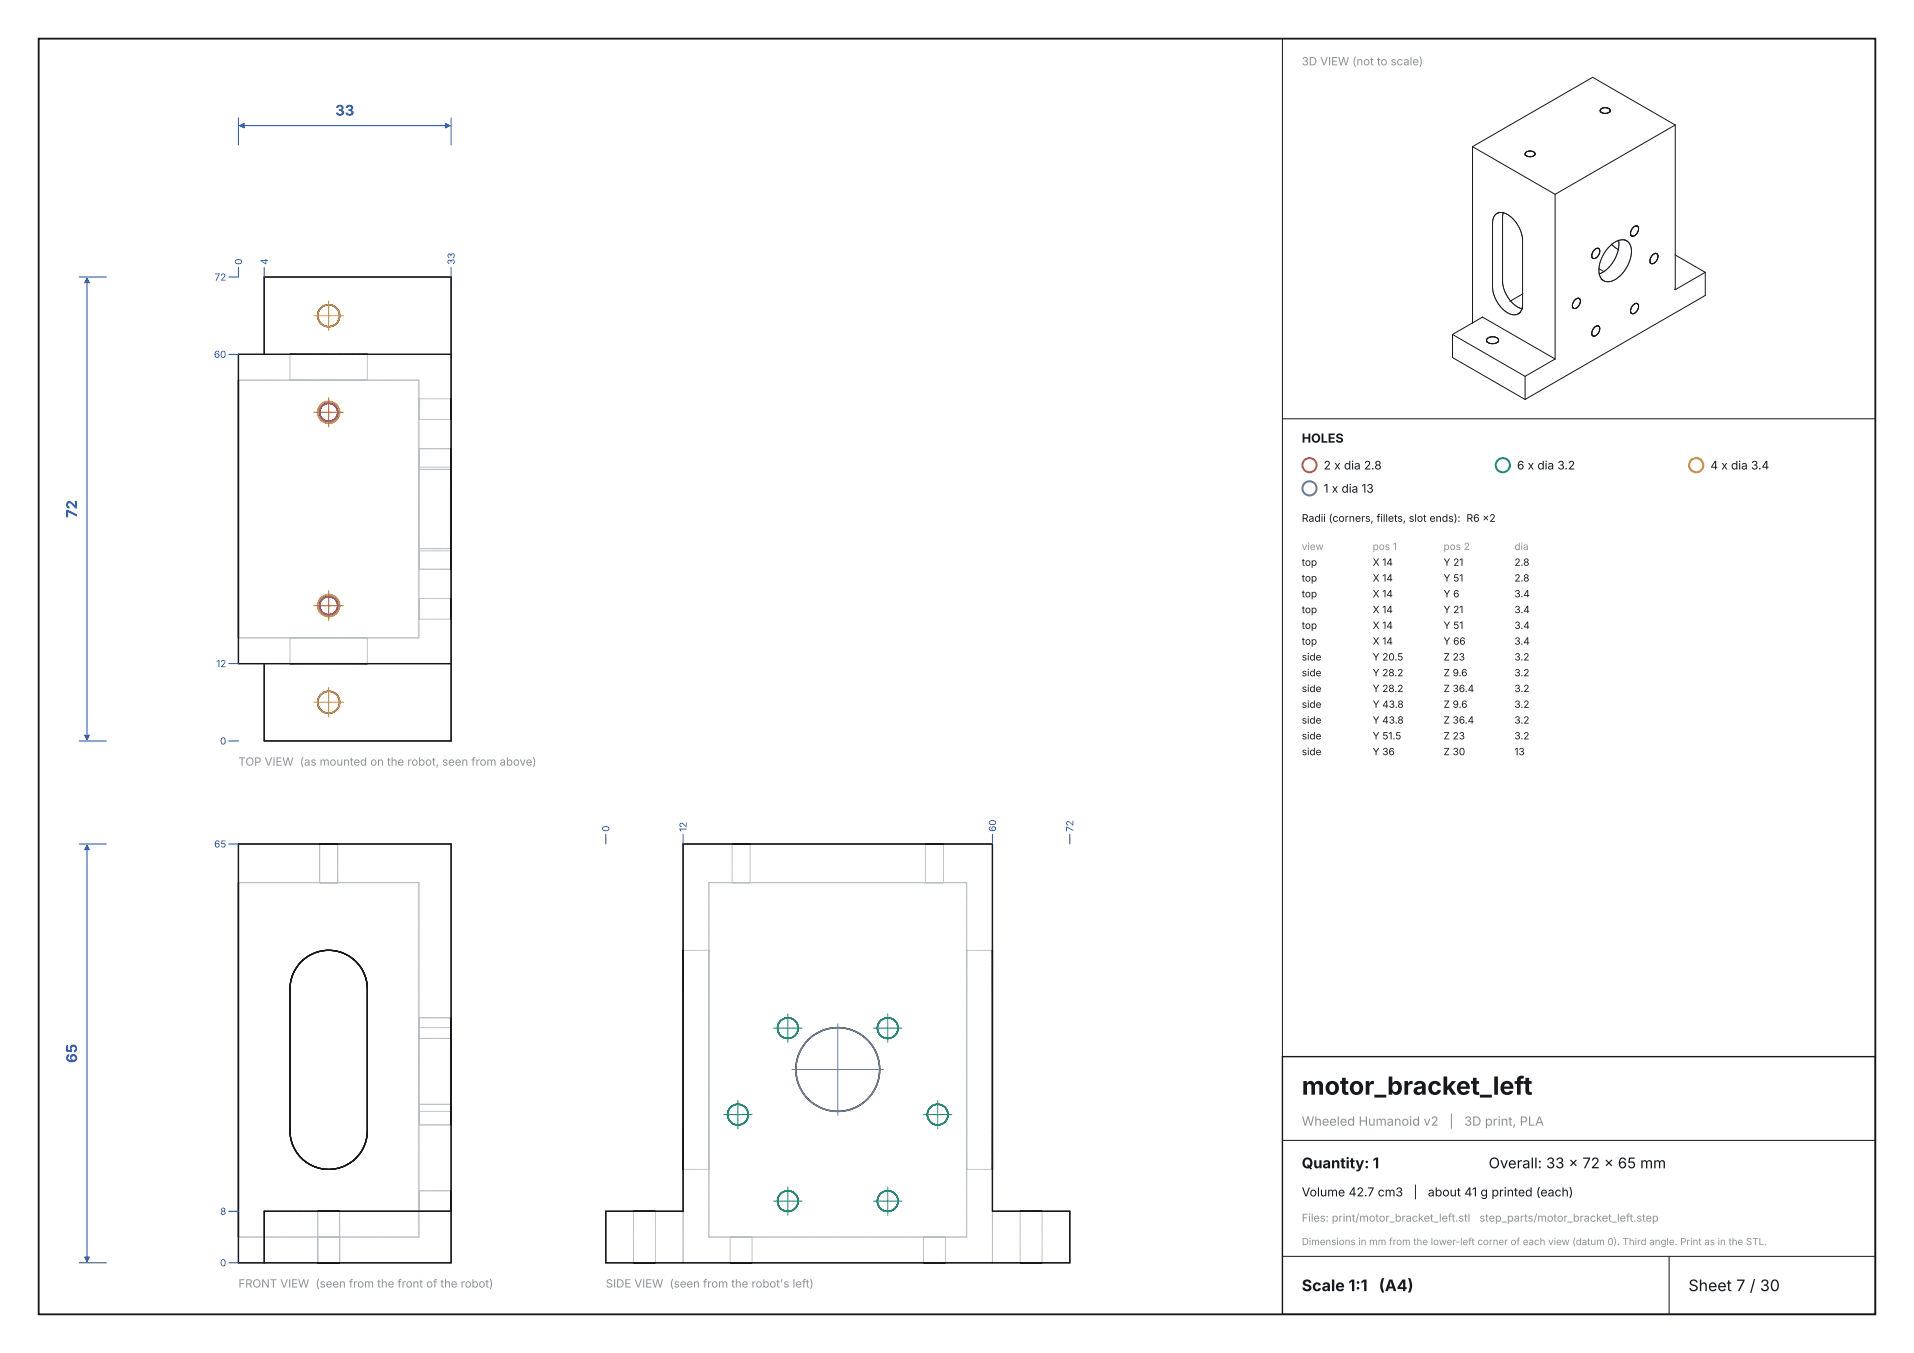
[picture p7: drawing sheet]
<svg xmlns="http://www.w3.org/2000/svg" width="297mm" height="210mm" viewBox="0 0 297 210" stroke-linecap="round" stroke-linejoin="round" font-family="sans-serif">
<path d="M6 6h285v198h-285z" fill="none" stroke="#16181d" stroke-width=".28"/>
<circle cx="203.2" cy="72.2" r="1.1" fill="none" stroke="#d1495b" stroke-width=".32"/>
<circle cx="233.2" cy="72.2" r="1.1" fill="none" stroke="#1b9e77" stroke-width=".32"/>
<circle cx="263.2" cy="72.2" r="1.1" fill="none" stroke="#e08a00" stroke-width=".32"/>
<circle cx="203.2" cy="75.8" r="1.1" fill="none" stroke="#7b5ea7" stroke-width=".32"/>
<path d="M199 164h92v40h-92z" fill="none" stroke="#16181d" stroke-width=".21"/>
<g fill="none" stroke="#b9bdc6" stroke-width=".16" stroke-dasharray=".2 .1">
<path d="M37.1 59h27.9M45 59v-3.9M45 59h.1M45.1 59h.1M45.2 59h.1M45.3 59h.1M45.4 59h.1M45.5 59h.1M45.6 59h.1M45.7 59h.2M45.9 59h.1M46 59h.2"/>
<path d="M46.2 59h.2M46.4 59h.2M46.6 59h.2M46.8 59h.2M47 59h.3M47.3 59h.2M47.5 59h.2M47.7 59h.3M48 59h.3M48.3 59h.2M48.5 59h.3M48.8 59h.3"/>
<path d="M49.1 59h.3M49.4 59h.3M49.7 59h.3M50 59h.3M50.3 59h.3M50.6 59h.3M50.9 59h.3M51.2 59h.2M51.4 59h.3M51.7 59h.3M52 59h.3M52.3 59h.3"/>
<path d="M52.6 59h.3M52.9 59h.3M53.2 59h.3M53.5 59h.2M53.7 59h.3M54 59h.3M54.3 59h.2M54.5 59h.2M54.7 59h.3M55 59h.2M55.2 59h.2M55.4 59h.2"/>
<path d="M55.6 59h.2M55.8 59h.2M56 59h.1M56.1 59h.2M56.3 59h.1M56.4 59h.1M56.5 59h.1M56.6 59h.1M56.7 59h.1M56.8 59h.1M56.9 59h.1M57 59h.1"/>
<path d="M57 59v-3.9M49.3 64h.1M49.3 64v.1M49.3 64v-.1M49.3 64.1v.1M49.3 63.9v-.1M49.3 64.2v.1M49.3 63.8v-.1M49.3 64.3v.1M49.3 63.7v-.1M49.3 64.4l.1 .1M49.3 63.6l.1-.1"/>
<path d="M49.4 64.5h.1M49.4 63.5h.1M49.4 64.5v.1M49.4 63.5v-.1M49.4 64.6l.1 .1M49.4 63.4l.1-.1M49.5 64.7v.1M49.5 63.3v-.1M49.5 64.8h.1M49.5 63.2v-.1M49.5 64.8l.1 .1M49.5 63.1h.1"/>
<path d="M49.6 64.9v.1M49.6 63.1v-.1M49.6 65l.1 .1M49.6 63l.1-.1M49.7 65.1h.1M49.7 62.9h.1M49.7 65.1l.1 .1M49.7 62.9l.1-.1M49.8 65.2h.1M49.8 62.8h.1M49.8 65.2l.1 .1M49.8 62.8l.1-.1"/>
<path d="M49.9 65.3l.1 .1M49.9 62.7l.1-.1M50 65.4h.1M50 62.6h.1M50 65.4l.1 .1M50 62.6l.1-.1M50.1 65.5h.1M50.1 62.5h.1M50.2 65.5h.1M50.2 62.5h.1M50.3 65.5v.1M50.3 62.5v-.1"/>
<path d="M50.3 65.6h.1M50.3 62.4h.1M50.4 65.6h.1M50.4 62.4h.1M50.5 65.6h.1M50.5 62.4h.1M50.6 65.6l.1 .1M50.6 62.4l.1-.1M50.7 65.7h.1M50.7 62.3h.1M50.8 65.7h.1M50.8 62.3h.1"/>
<path d="M50.9 65.7h.1M50.9 62.3h.1M51 65.7h.1M51 62.3h.1M51.1 65.7h.1M51.1 62.3h.1M51.2 65.7h.1M51.2 62.3h.1M51.3 65.7h.1M51.3 62.3h.1M51.3 65.7l.1-.1M51.3 62.3l.1 .1"/>
<path d="M51.4 65.6h.1M51.4 62.4h.1M51.5 65.6h.1M51.5 62.4h.1M51.6 65.6h.1M51.6 62.4h.1M51.7 65.6v-.1M51.7 62.4v.1M51.7 65.5h.1M51.7 62.5h.1M51.8 65.5h.1M51.8 62.5h.1"/>
<path d="M51.9 65.5l.1-.1M51.9 62.5l.1 .1M52 65.4h.1M52 62.6h.1M52 65.4l.1-.1M52 62.6l.1 .1M52.1 65.3l.1-.1M52.1 62.7l.1 .1M52.2 65.2h.1M52.2 62.8h.1M52.2 65.2l.1-.1M52.2 62.8l.1 .1"/>
<path d="M52.3 65.1h.1M52.3 62.9h.1M52.3 65.1l.1-.1M52.3 62.9l.1 .1M52.4 65v-.1M52.4 63v.1M52.4 64.9l.1-.1M52.4 63.1h.1M52.5 64.8h.1M52.5 63.1v.1M52.5 64.8l.1-.1M52.5 63.2l.1 .1"/>
<path d="M52.6 64.7v-.1M52.6 63.3v.1M52.6 64.6v-.1M52.6 63.4v.1M52.6 64.5h.1M52.6 63.5h.1M52.6 64.5l.1-.1M52.6 63.5l.1 .1M52.7 64.4v-.1M52.7 63.6v.1M52.7 64.3v-.1M52.7 63.7v.1"/>
<path d="M52.7 64.2v-.1M52.7 63.8v.1M52.7 64.1v-.1M52.7 63.9v.1M52.7 64h.1M65 80v-.4M65 79.6v-.3M65 79.3v-.3M65 79v-.3M65 78.7v-.3M65 78.4v-.4M65 78v-.3"/>
<path d="M65 77.7v-.3M65 77.4v-.3M65 77.1v-.3M65 76.8v-.3M65 76.5v-.3M65 76.2v-.3M65 75.9v-.3M65 75.6v-.3M65 75.3v-.2M65 75.1v-.3M65 74.8v-.2M65 74.6v-.3"/>
<path d="M65 74.3v-.2M65 74.1v-.2M65 73.9v-.2M65 73.7v-.2M65 73.5v-.1M65 73.4v-.2M65 73.2v-.1M65 73.1v-.2M65 72.9v-.1M65 72.8h4.9M65 72.8v-.1M65 72.8h.1"/>
<path d="M65 72.7h.1M65 72.7v-.1M65 72.6h.1M65 72.6v-.1M65 72.5h.1M65 72.5h4.9M65 72.5v-.1M65 72.4h.1M65 72.4v-.1M65 72.3h.1M65 72.3v-.1M65 72.2h.1"/>
<path d="M65 72.2v-.1M65 72.1v-.1M65 72v-.1M65 71.9h.1M65 71.9v-.1M65 71.8v-.1M65 71.7v-.1M65 71.6h.1M65 71.6v-.1M65 71.5v-.1M65 71.4v-.1M65 71.3v-.1"/>
<path d="M65 71.2h.1M65 71.2v-.1M65 71.1v-.1M65 71v-.1M65 70.9h.1M65 70.9v-.1M65 70.8v-.1M65 70.7v-.1M65 70.6h.1M65 70.6v-.1M65 70.5v-.1M65 70.4v-.1"/>
<path d="M65 70.3h.1M65 70.3v-.1M65 70.2h.1M65 70.2v-.1M65 70.1v-.1M65 70h.1M65 70v-.1M65 69.9h.1M65 69.9v-.1M65 69.8h.1M65 69.8v-.1M65 69.7h.1"/>
<path d="M65 69.6h4.9M65 65.1h4.9M65 65.1v-.1M65 65h.1M65 65v-.1M65 64.9h.1M65 64.9v-.1M65 64.8h.1M65 64.8v-.1M65 64.7v-.1M65 64.6h.1M65 64.6v-.1"/>
<path d="M65 64.5h.1M65 64.5v-.1M65 64.4v-.1M65 64.3h.1M65 64.3v-.1M65 64.2v-.1M65 64.1v-.1M65 64h.1M65 64v-.1M65 63.9v-.1M65 63.8v-.1M65 63.7h.1"/>
<path d="M65 63.7v-.1M65 63.6v-.1M65 63.5v-.1M65 63.4v-.1M65 63.3h.1M65 63.3v-.1M65 63.2v-.1M65 63.1v-.1M65 63h.1M65 63v-.1M65 62.9v-.1M65 62.8v-.1"/>
<path d="M65 62.7h.1M65 62.7v-.1M65 62.6v-.1M65 62.5h.1M65 62.5v-.1M65 62.4h.1M65 62.4v-.1M65 62.3v-.1M65 62.2h.1M65 62.2v-.1M65 62.1h.1M65 62.1v-.1"/>
<path d="M65 62h.1M65 62v-.1M65 61.9h4.9M37.1 99h27.9M45 99h.1M45.1 99h.1M45.2 99h.1M45.3 99h.1M45.4 99h.1M45.5 99h.1M45.6 99h.1M45.7 99h.2"/>
<path d="M45.9 99h.1M46 99h.2M46.2 99h.2M46.4 99h.2M46.6 99h.2M46.8 99h.2M47 99h.3M47.3 99h.2M47.5 99h.2M47.7 99h.3M48 99h.3M48.3 99h.2"/>
<path d="M48.5 99h.3M48.8 99h.3M49.1 99h.3M49.3 94h.1M49.3 94v.1M49.3 94v-.1M49.3 94.1v.1M49.3 93.9v-.1M49.3 94.2v.1M49.3 93.8v-.1M49.3 94.3v.1M49.3 93.7v-.1"/>
<path d="M49.3 94.4l.1 .1M49.3 93.6l.1-.1M49.4 94.5h.1M49.4 93.5h.1M49.4 99h.3M49.4 94.5v.1M49.4 93.5v-.1M49.4 94.6l.1 .1M49.4 93.4l.1-.1M49.5 94.7v.1M49.5 93.3v-.1M49.5 94.8h.1"/>
<path d="M49.5 93.2v-.1M49.5 94.8l.1 .1M49.5 93.1h.1M49.6 94.9v.1M49.6 93.1v-.1M49.6 95l.1 .1M49.6 93l.1-.1M49.7 99h.3M49.7 95.1h.1M49.7 92.9h.1M49.7 95.1l.1 .1M49.7 92.9l.1-.1"/>
<path d="M49.8 95.2h.1M49.8 92.8h.1M49.8 95.2l.1 .1M49.8 92.8l.1-.1M49.9 95.3l.1 .1M49.9 92.7l.1-.1M50 99h.3M50 95.4h.1M50 92.6h.1M50 95.4l.1 .1M50 92.6l.1-.1M50.1 95.5h.1"/>
<path d="M50.1 92.5h.1M50.2 95.5h.1M50.2 92.5h.1M50.3 99h.3M50.3 95.5v.1M50.3 92.5v-.1M50.3 95.6h.1M50.3 92.4h.1M50.4 95.6h.1M50.4 92.4h.1M50.5 95.6h.1M50.5 92.4h.1"/>
<path d="M50.6 99h.3M50.6 95.6l.1 .1M50.6 92.4l.1-.1M50.7 95.7h.1M50.7 92.3h.1M50.8 95.7h.1M50.8 92.3h.1M50.9 99h.3M50.9 95.7h.1M50.9 92.3h.1M51 95.7h.1M51 92.3h.1"/>
<path d="M51.1 95.7h.1M51.1 92.3h.1M51.2 99h.2M51.2 95.7h.1M51.2 92.3h.1M51.3 95.7h.1M51.3 92.3h.1M51.3 95.7l.1-.1M51.3 92.3l.1 .1M51.4 95.6h.1M51.4 92.4h.1M51.4 99h.3"/>
<path d="M51.5 95.6h.1M51.5 92.4h.1M51.6 95.6h.1M51.6 92.4h.1M51.7 95.6v-.1M51.7 92.4v.1M51.7 95.5h.1M51.7 92.5h.1M51.7 99h.3M51.8 95.5h.1M51.8 92.5h.1M51.9 95.5l.1-.1"/>
<path d="M51.9 92.5l.1 .1M52 95.4h.1M52 92.6h.1M52 95.4l.1-.1M52 92.6l.1 .1M52 99h.3M52.1 95.3l.1-.1M52.1 92.7l.1 .1M52.2 95.2h.1M52.2 92.8h.1M52.2 95.2l.1-.1M52.2 92.8l.1 .1"/>
<path d="M52.3 95.1h.1M52.3 92.9h.1M52.3 95.1l.1-.1M52.3 92.9l.1 .1M52.3 99h.3M52.4 95v-.1M52.4 93v.1M52.4 94.9l.1-.1M52.4 93.1h.1M52.5 94.8h.1M52.5 93.1v.1M52.5 94.8l.1-.1"/>
<path d="M52.5 93.2l.1 .1M52.6 94.7v-.1M52.6 93.3v.1M52.6 94.6v-.1M52.6 93.4v.1M52.6 94.5h.1M52.6 93.5h.1M52.6 99h.3M52.6 94.5l.1-.1M52.6 93.5l.1 .1M52.7 94.4v-.1M52.7 93.6v.1"/>
<path d="M52.7 94.3v-.1M52.7 93.7v.1M52.7 94.2v-.1M52.7 93.8v.1M52.7 94.1v-.1M52.7 93.9v.1M52.7 94h.1M52.9 99h.3M53.2 99h.3M53.5 99h.2M53.7 99h.3M54 99h.3"/>
<path d="M54.3 99h.2M54.5 99h.2M54.7 99h.3M55 99h.2M55.2 99h.2M55.4 99h.2M55.6 99h.2M55.8 99h.2M56 99h.1M56.1 99h.2M56.3 99h.1M56.4 99h.1"/>
<path d="M56.5 99h.1M56.6 99h.1M56.7 99h.1M56.8 99h.1M56.9 99h.1M57 99h.1M65 99v-40M65 96.1h4.9M65 96.1v-.1M65 96h.1M65 96v-.1M65 95.9h.1"/>
<path d="M65 95.9v-.1M65 95.8h.1M65 95.8v-.1M65 95.7v-.1M65 95.6h.1M65 95.6v-.1M65 95.5h.1M65 95.5v-.1M65 95.4v-.1M65 95.3h.1M65 95.3v-.1M65 95.2v-.1"/>
<path d="M65 95.1v-.1M65 95h.1M65 95v-.1M65 94.9v-.1M65 94.8v-.1M65 94.7h.1M65 94.7v-.1M65 94.6v-.1M65 94.5v-.1M65 94.4v-.1M65 94.3h.1M65 94.3v-.1"/>
<path d="M65 94.2v-.1M65 94.1v-.1M65 94h.1M65 94v-.1M65 93.9v-.1M65 93.8v-.1M65 93.7h.1M65 93.7v-.1M65 93.6v-.1M65 93.5h.1M65 93.5v-.1M65 93.4h.1"/>
<path d="M65 93.4v-.1M65 93.3v-.1M65 93.2h.1M65 93.2v-.1M65 93.1h.1M65 93.1v-.1M65 93h.1M65 93v-.1M65 92.9h4.9M65 88.3h4.9M65 88.3h.1M65 88.3v-.1"/>
<path d="M65 88.2h.1M65 88.2v-.1M65 88.1h.1M65 88.1v-.1M65 88h.1M65 88v-.1M65 87.9h.1M65 87.9v-.1M65 87.8h.1M65 87.8v-.1M65 87.7h.1M65 87.7v-.1"/>
<path d="M65 87.6v-.1M65 87.5v-.1M65 87.4h.1M65 87.4v-.1M65 87.3v-.1M65 87.2v-.1M65 87.1h.1M65 87.1v-.1M65 87v-.1M65 86.9v-.1M65 86.8v-.1M65 86.7h.1"/>
<path d="M65 86.7v-.1M65 86.6v-.1M65 86.5v-.1M65 86.4h.1M65 86.4v-.1M65 86.3v-.1M65 86.2v-.1M65 86.1h.1M65 86.1v-.1M65 86v-.1M65 85.9v-.1M65 85.8h.1"/>
<path d="M65 85.8v-.1M65 85.7h.1M65 85.7v-.1M65 85.6v-.1M65 85.5h.1M65 85.5h4.9M65 85.5v-.1M65 85.4h.1M65 85.4v-.1M65 85.3h.1M65 85.3v-.1M65 85.2h.1"/>
<path d="M65 85.2v-.1M65 85.1h4.9M65 85.1v-.2M65 84.9v-.1M65 84.8v-.2M65 84.6v-.1M65 84.5v-.2M65 84.3v-.2M65 84.1v-.2M65 83.9v-.2M65 83.7v-.3M65 83.4v-.2"/>
<path d="M65 83.2v-.3M65 82.9v-.2M65 82.7v-.3M65 82.4v-.3M65 82.1v-.3M65 81.8v-.3M65 81.5v-.3M65 81.2v-.3M65 80.9v-.3M65 80.6v-.3M65 80.3v-.3M45 102.9v-3.9"/>
<path d="M57 102.9v-3.9M37.1 137h27.9M49.6 137v-5.9M49.7 137h.1M49.8 137h.1M49.9 137h.1M50 137h.1M50.1 137h.1M50.2 137h.1M50.3 137h.1M50.4 137h.1M50.5 137h.1"/>
<path d="M50.6 137h.1M50.7 137h.1M50.8 137h.1M50.9 137h.1M51 137h.1M51.1 137h.1M51.2 137h.1M51.3 137h.1M51.4 137h.1M51.5 137h.1M51.6 137h.1M51.7 137h.1"/>
<path d="M51.8 137h.1M51.9 137h.1M52 137h.1M52.1 137h.1M52.2 137h.1M52.3 137h.1M52.4 137v-5.9M110 137h40M113.6 137v-5.9M113.7 137h.1M113.8 137h-.1M113.8 137h.1"/>
<path d="M113.9 137h-.1M113.9 137h.1M114 137h-.1M114 137h.1M114.1 137h-.1M114.1 137h.1M114.2 137h-.1M114.2 137h.1M114.3 137h-.1M114.3 137h.1M114.4 137h-.1M114.4 137h.1"/>
<path d="M114.5 137h-.1M114.5 137h.1M114.6 137h-.1M114.6 137h.1M114.7 137h-.1M114.7 137h.1M114.8 137h-.1M114.8 137h.1M114.9 137h-.1M114.9 137h.1M115 137h.1M115 137h-.1"/>
<path d="M115.1 137h.1M115.1 137h-.1M115.2 137h.1M115.2 137h-.1M115.3 137h.1M115.3 137h-.1M115.4 137h.1M115.4 137h-.1M115.5 137h.1M115.5 137h-.1M115.6 137h.1M115.6 137h-.1"/>
<path d="M115.7 137h.1M115.7 137h-.1M115.8 137h.1M115.8 137h-.1M115.9 137h.1M115.9 137h-.1M116 137h.1M116 137h-.1M116.1 137h.1M116.1 137h-.1M116.2 137h.1M116.2 137h-.1"/>
<path d="M116.3 137h.1M116.3 137h-.1M116.4 137v-5.9M143.6 137v-5.9M143.7 137h.1M143.8 137h-.1M143.8 137h.1M143.9 137h-.1M143.9 137h.1M144 137h-.1M144 137h.1M144.1 137h-.1"/>
<path d="M144.1 137h.1M144.2 137h-.1M144.2 137h.1M144.3 137h-.1M144.3 137h.1M144.4 137h-.1M144.4 137h.1M144.5 137h-.1M144.5 137h.1M144.6 137h-.1M144.6 137h.1M144.7 137h-.1"/>
<path d="M144.7 137h.1M144.8 137h-.1M144.8 137h.1M144.9 137h-.1M144.9 137h.1M145 137h.1M145 137h-.1M145.1 137h.1M145.1 137h-.1M145.2 137h.1M145.2 137h-.1M145.3 137h.1"/>
<path d="M145.3 137h-.1M145.4 137h.1M145.4 137h-.1M145.5 137h.1M145.5 137h-.1M145.6 137h.1M145.6 137h-.1M145.7 137h.1M145.7 137h-.1M145.8 137h.1M145.8 137h-.1M145.9 137h.1"/>
<path d="M145.9 137h-.1M146 137h.1M146 137h-.1M146.1 137h.1M146.1 137h-.1M146.2 137h.1M146.2 137h-.1M146.3 137h.1M146.3 137h-.1M146.4 137v-5.9M65 159.6v-.1M65 159.6v.1"/>
<path d="M65 159.5h.1M65 159.7v.1M65 159.5v-.1M65 159.8v.1M65 159.4v-.1M65 159.9h.1M65 159.3v-.1M65 159.9v.1M65 159.2v-.1M65 159.1h.1M65 159.1v-.1M65 159v-.1"/>
<path d="M65 158.9v-.1M65 158.8h.1M65 158.8v-.1M65 158.7v-.1M65 158.6h.1M65 158.6v-.1M65 158.5h.1M65 158.5v-.1M65 158.4h.1M65 158.4v-.1M65 158.3h.1M65 158.3v-.1"/>
<path d="M65 158.2h.1M65 158.2v-.1M65 158.1h.1M65 158.1v-.1M65 158h.1M65 158h4.9M65 158v.1M65 158.1v.1M65 158.2v.1M65 158.3v.1M65 158.4v.1M65 158.5v.1"/>
<path d="M65 158.6v.1M65 158.7v.1M65 158.8v.1M65 158.9v.1M65 159v.1M65 159.1v.1M65 159.2v.1M65 159.9v-.1M65 159.3v.1M65 159.8v-.1M65 159.4v.1M65 159.7v-.1"/>
<path d="M65 159.6h.1M65 159.5h4.9M65 159.5v.1M106.1 147.5h3.9M110 153.5v-.3M110 153.2v-.3M110 152.9v-.3M110 152.6v-.3M110 152.3v-.3M110 152v-.3M110 151.7v-.3M110 151.4v-.2"/>
<path d="M110 151.2v-.3M110 150.9v-.3M110 150.6v-.2M110 150.4v-.3M110 150.1v-.2M110 149.9v-.3M110 149.6v-.2M110 149.4v-.2M110 149.2v-.2M110 149v-.2M110 148.8v-.2M110 148.6v-.1"/>
<path d="M110 148.5v-.2M110 148.3v-.1M110 148.2v-.2M110 148v-.1M110 147.9v-.1M110 147.8v-.1M110 147.7v-.1M110 147.6h.1M110 147.6v-.1M110 147.5h.1M110 147.5v.1M110 147.6v.1"/>
<path d="M110 147.7v.1M110 147.8v.1M110 147.9v.1M110 148v.2M110 148.2v.1M110 148.3v.2M110 148.5v.1M110 148.6v.2M110 148.8v.2M110 149v.2M110 149.2v.2M110 149.4v.2"/>
<path d="M110 149.6v.3M110 149.9v.2M110 150.1v.3M110 150.4v.2M110 150.6v.3M110 150.9v.3M110 151.2v.2M110 151.4v.3M110 151.7v.3M110 152v.3M110 152.3v.3M110 152.6v.3"/>
<path d="M110 152.9v.3M110 153.2v.3M150 153.5v-.3M150 153.2v-.3M150 152.9v-.3M150 152.6v-.3M150 152.3v-.3M150 152v-.3M150 151.7v-.3M150 151.4v-.2M150 151.2v-.3M150 150.9v-.3"/>
<path d="M150 150.6v-.2M150 150.4v-.3M150 150.1v-.2M150 149.9v-.3M150 149.6v-.2M150 149.4v-.2M150 149.2v-.2M150 149v-.2M150 148.8v-.2M150 148.6v-.1M150 148.5v-.2M150 148.3v-.1"/>
<path d="M150 148.2v-.2M150 148v-.1M150 147.9v-.1M150 147.8v-.1M150 147.7v-.1M150 147.6h.1M150 147.6v-.1M150 147.5h.1M150 147.5h3.9M150 147.5v.1M150 147.6v.1M150 147.7v.1"/>
<path d="M150 147.8v.1M150 147.9v.1M150 148v.2M150 148.2v.1M150 148.3v.2M150 148.5v.1M150 148.6v.2M150 148.8v.2M150 149v.2M150 149.2v.2M150 149.4v.2M150 149.6v.3"/>
<path d="M150 149.9v.2M150 150.1v.3M150 150.4v.2M150 150.6v.3M150 150.9v.3M150 151.2v.2M150 151.4v.3M150 151.7v.3M150 152v.3M150 152.3v.3M150 152.6v.3M150 152.9v.3"/>
<path d="M150 153.2v.3M65 173h.1M65 173v.1M65 173v-.1M65 173.1v.1M65 172.9v-.1M65 173.2v.1M65 172.8v-.1M65 173.3v.1M65 172.7v-.1M65 173.4h.1M65 172.6h.1"/>
<path d="M65 173.4v.1M65 172.6v-.1M65 173.5v.1M65 172.5v-.1M65 173.6v.1M65 172.4v-.1M65 173.7h.1M65 172.3h.1M65 173.7v.1M65 172.3v-.1M65 173.8v.1M65 172.2v-.1"/>
<path d="M65 173.9h.1M65 172.1h.1M65 173.9v.1M65 172.1v-.1M65 174v.1M65 172v-.1M65 174.1h.1M65 171.9h.1M65 174.1v.1M65 171.9v-.1M65 174.2h.1M65 171.8h.1"/>
<path d="M65 174.2v.1M65 171.8v-.1M65 174.3h.1M65 171.7h.1M65 174.3v.1M65 171.7v-.1M65 174.4h.1M65 171.6h.1M65 174.4v.1M65 171.6v-.1M65 174.5h.1M65 171.5h.1"/>
<path d="M65 174.5v.1M65 171.5v-.1M65 174.6h4.9M65 171.4h4.9M65 174.6v-.1M65 171.4v.1M65 174.5v-.1M65 171.5v.1M65 174.4v-.1M65 171.6v.1M65 174.3v-.1M65 171.7v.1"/>
<path d="M65 174.2v-.1M65 171.8v.1M65 174.1v-.1M65 171.9v.1M65 174v-.1M65 172v.1M65 173.9v-.1M65 172.1v.1M65 173.8v-.1M65 172.2v.1M65 173.7v-.1M65 172.3v.1"/>
<path d="M65 173.6v-.1M65 172.4v.1M65 173.5v-.1M65 172.5v.1M65 173.4v-.1M65 172.6v.1M65 173.3v-.1M65 172.7v.1M65 173.2v-.1M65 172.8v.1M65 173.1v-.1M65 172.9v.1"/>
<path d="M65 160v.1M65 160.1v.1M65 160.2h.1M65 160.2v.1M65 160.3v.1M65 160.4h.1M65 160.4v.1M65 160.5v.1M65 160.6h.1M65 160.6v.1M65 160.7h.1M65 160.7v.1"/>
<path d="M65 160.8v.1M65 160.9h.1M65 160.9v.1M65 161h.1M65 161v.1M65 161.1h.1M65 161.2h4.9M65 161.1v-.1M65 161v-.1M65 160.9v-.1M65 160.8v-.1M65 160.7v-.1"/>
<path d="M65 160.6v-.1M65 166.2v-.4M65 166.2v.3M65 165.8v-.3M65 166.5v.3M65 165.5v-.3M65 160.5v-.1M65 166.8v.3M65 165.2v-.3M65 167.1v.3M65 164.9v-.3M65 160.4v-.1"/>
<path d="M65 167.4v.4M65 164.6v-.4M65 160.3v-.1M65 160.2v-.1M65 167.8v.3M65 164.2v-.3M65 160.1v-.1M65 160v-.1M65 168.1v.3M65 163.9v-.3M65 168.4v.3M65 163.6v-.3"/>
<path d="M65 168.7v.3M65 163.3v-.3M65 169v.2M65 163v-.3M65 169.2v.3M65 162.7v-.2M65 169.5v.3M65 162.5v-.3M65 169.8v.3M65 162.2v-.3M65 170.1v.2M65 161.9v-.2"/>
<path d="M65 170.3v.2M65 161.7v-.2M65 170.5v.3M65 161.5v-.3M65 170.8v.2M65 161.2v-.2M65 171v.2M65 161v-.2M65 171.2v.2M65 160.8v-.2M65 171.5v.2M65 160.5v-.2"/>
<path d="M65 171.7v.2M65 160.3v-.2M65 172.4h.1M65 172.5h.1M65 172.5h4.9M65 171.9v-.2M65 160.1v.2M65 171.7v-.2M65 160.3v.2M65 171.4v-.2M65 160.6v.2M65 171.2v-.2"/>
<path d="M65 160.8v.2M65 171v-.2M65 161v.2M65 170.8v-.3M65 161.2v.3M65 170.5v-.2M65 161.5v.2M65 170.3v-.2M65 161.7v.2M65 170.1v-.3M65 161.9v.3M65 169.8v-.3"/>
<path d="M65 162.2v.3M65 169.5v-.3M65 162.5v.2M65 169.2v-.2M65 162.7v.3M65 169v-.3M65 163v.3M65 168.7v-.3M65 163.3v.3M65 168.4v-.3M65 163.6v.3M65 168.1v-.3"/>
<path d="M65 163.9v.3M65 167.8v-.4M65 164.2v.4M65 167.4v-.3M65 164.6v.3M65 167.1v-.3M65 164.9v.3M65 166.8v-.3M65 165.2v.3M65 166.5v-.3M65 165.5v.3M110 175.5v-22"/>
<path d="M110 175.5v.3M110 175.8v.3M110 176.1v.3M110 176.4v.3M110 176.7v.3M110 177v.3M110 177.3v.3M110 177.6v.2M110 177.8v.3M110 178.1v.3M110 178.4v.2M110 178.6v.3"/>
<path d="M110 178.9v.2M110 179.1v.3M110 179.4v.2M110 179.6v.2M110 179.8v.2M110 180v.2M110 180v-.2M110 179.8v-.2M110 179.6v-.2M110 179.4v-.3M110 179.1v-.2M110 178.9v-.3"/>
<path d="M110 178.6v-.2M110 178.4v-.3M110 178.1v-.3M110 177.8v-.2M110 177.6v-.3M110 177.3v-.3M110 177v-.3M110 176.7v-.3M110 176.4v-.3M110 176.1v-.3M110 175.8v-.3M150 175.5v-22"/>
<path d="M150 175.5v.3M150 175.8v.3M150 176.1v.3M150 176.4v.3M150 176.7v.3M150 177v.3M150 177.3v.3M150 177.6v.2M150 177.8v.3M150 178.1v.3M150 178.4v.2M150 178.6v.3"/>
<path d="M150 178.9v.2M150 179.1v.3M150 179.4v.2M150 179.6v.2M150 179.8v.2M150 180v.2M150 180v-.2M150 179.8v-.2M150 179.6v-.2M150 179.4v-.3M150 179.1v-.2M150 178.9v-.3"/>
<path d="M150 178.6v-.2M150 178.4v-.3M150 178.1v-.3M150 177.8v-.2M150 177.6v-.3M150 177.3v-.3M150 177v-.3M150 176.7v-.3M150 176.4v-.3M150 176.1v-.3M150 175.8v-.3M37.1 192h27.9"/>
<path d="M41 195.9v-7.9M41 188h28.9M49.3 195.9v-7.8M49.3 195.9v-3.9M49.3 195.9v-7.9M49.3 192h.1M49.3 188h.1M49.4 192h.1M49.4 188h.1M49.5 192h.1M49.5 188h.1M49.6 192h.1"/>
<path d="M49.6 188h.1M49.7 192h.1M49.7 188h.1M49.8 192h.1M49.8 188h.1M49.9 192h.1M49.9 188h.1M50 192h.1M50 188h.1M50.1 192h.1M50.1 188h.1M50.2 192h.1"/>
<path d="M50.2 188h.1M50.3 192h.1M50.3 188h.1M50.4 192h.1M50.4 188h.1M50.5 192h.1M50.5 188h.1M50.6 192h.1M50.6 188h.1M50.7 192h.1M50.7 188h.1M50.8 192h.1"/>
<path d="M50.8 188h.1M50.9 192h.1M50.9 188h.1M51 192h.1M51 188h.1M51.1 192h.1M51.1 188h.1M51.2 192h.1M51.2 188h.1M51.3 192h.1M51.3 188h.1M51.4 192h.1"/>
<path d="M51.4 188h.1M51.5 192h.1M51.5 188h.1M51.6 192h.1M51.6 188h.1M51.7 192h.1M51.7 188h.1M51.8 192h.1M51.8 188h.1M51.9 192h.1M51.9 188h.1M52 192h.1"/>
<path d="M52 188h.1M52.1 192h.1M52.1 188h.1M52.2 192h.1M52.2 188h.1M52.3 192h.1M52.3 188h.1M52.4 192h.1M52.4 188h.1M52.5 192h.1M52.5 188h.1M52.6 192h.1"/>
<path d="M52.6 188h.1M52.7 195.9v-7.8M52.7 195.9v-3.9M52.7 195.9v-7.9M65 192v-55M65 186.5v-.1M65 186.5h.1M65 186.4v-.1M65 186.5v.1M65 186.3v-.1M65 186.6v.1M65 186.2v-.1"/>
<path d="M65 186.7v.1M65 186.1h.1M65 186.8v.1M65 186.1v-.1M65 186.9h.1M65 186v-.1M65 186.9v.1M65 185.9v-.1M65 187v.1M65 185.8h.1M65 187.1v.1M65 185.8v-.1"/>
<path d="M65 187.2h.1M65 185.7v-.1M65 187.2v.1M65 185.6h.1M65 187.3v.1M65 185.6v-.1M65 187.4h.1M65 185.5v-.1M65 187.4v.1M65 185.4h.1M65 187.5h.1M65 185.4v-.1"/>
<path d="M65 187.5v.1M65 185.3h.1M65 187.6h.1M65 185.3v-.1M65 187.6v.1M65 185.2v-.1M65 187.7h.1M65 185.1h.1M65 187.7v.1M65 187.8h.1M65 185.1v-.1M65 187.8v.1"/>
<path d="M65 185h.1M65 187.9h.1M65 185v-.1M65 184.9h.1M65 187.9v.1M65 188h.1M65 188h4.9M65 184.8h4.9M65 188v-.1M65 184.9v.1M65 187.9v-.1M65 185v.1"/>
<path d="M65 187.8v-.1M65 187.7v-.1M65 185.1v.1M65 185.2v.1M65 187.6v-.1M65 185.3v.1M65 187.5v-.1M65 185.4v.1M65 187.4v-.1M65 185.5v.1M65 187.3v-.1M65 185.6v.1"/>
<path d="M65 187.2v-.1M65 185.7v.1M65 187.1v-.1M65 187v-.1M65 185.8v.1M65 185.9v.1M65 186.9v-.1M65 186v.1M65 186.8v-.1M65 186.7v-.1M65 186.1v.1M65 186.6v-.1"/>
<path d="M65 186.2v.1M65 186.3v.1M98.3 195.9v-7.8M101.7 195.9v-7.8M106 195.9v-7.8M106.1 181.5h3.9M110 192v-55M110 192h40M110 180.2v.2M110 180.4v.1M110 180.5v.2M110 180.7v.1"/>
<path d="M110 180.8v.2M110 181v.1M110 181.1v.1M110 181.2v.1M110 181.3h.1M110 181.3v.1M110 181.4v.1M110 181.5h.1M110 181.5v-.1M110 181.4v-.1M110 181.3v-.1M110 181.2v-.1"/>
<path d="M110 181.1v-.1M110 181v-.2M110 180.8v-.1M110 180.7v-.2M110 180.5v-.1M110 180.4v-.2M110 180.2v-.2M113.3 195.9v-3.9M113.4 192h.1M113.5 192h-.1M113.5 192h.1M113.6 192h-.1"/>
<path d="M113.6 192h.1M113.7 192h-.1M113.7 192h.1M113.8 192h-.1M113.8 192h.1M113.9 192h-.1M113.9 192h.1M114 192h-.1M114 192h.1M114.1 192h-.1M114.1 192h.1M114.2 192h-.1"/>
<path d="M114.2 192h.1M114.3 192h-.1M114.3 192h.1M114.4 192h-.1M114.4 192h.1M114.5 192h-.1M114.5 192h.1M114.6 192h-.1M114.6 192h.1M114.7 192h-.1M114.7 192h.1M114.8 192h-.1"/>
<path d="M114.8 192h.1M114.9 192h-.1M114.9 192h.1M115 192h.1M115 192h-.1M115.1 192h.1M115.1 192h-.1M115.2 192h.1M115.2 192h-.1M115.3 192h.1M115.3 192h-.1M115.4 192h.1"/>
<path d="M115.4 192h-.1M115.5 192h.1M115.5 192h-.1M115.6 192h.1M115.6 192h-.1M115.7 192h.1M115.7 192h-.1M115.8 192h.1M115.8 192h-.1M115.9 192h.1M115.9 192h-.1M116 192h.1"/>
<path d="M116 192h-.1M116.1 192h.1M116.1 192h-.1M116.2 192h.1M116.2 192h-.1M116.3 192h.1M116.3 192h-.1M116.4 192h.1M116.4 192h-.1M116.5 192h.1M116.5 192h-.1M116.6 192h.1"/>
<path d="M116.6 192h-.1M116.7 195.9v-3.9M143.3 195.9v-3.9M143.4 192h.1M143.5 192h-.1M143.5 192h.1M143.6 192h-.1M143.6 192h.1M143.7 192h-.1M143.7 192h.1M143.8 192h-.1M143.8 192h.1"/>
<path d="M143.9 192h-.1M143.9 192h.1M144 192h-.1M144 192h.1M144.1 192h-.1M144.1 192h.1M144.2 192h-.1M144.2 192h.1M144.3 192h-.1M144.3 192h.1M144.4 192h-.1M144.4 192h.1"/>
<path d="M144.5 192h-.1M144.5 192h.1M144.6 192h-.1M144.6 192h.1M144.7 192h-.1M144.7 192h.1M144.8 192h-.1M144.8 192h.1M144.9 192h-.1M144.9 192h.1M145 192h.1M145 192h-.1"/>
<path d="M145.1 192h.1M145.1 192h-.1M145.2 192h.1M145.2 192h-.1M145.3 192h.1M145.3 192h-.1M145.4 192h.1M145.4 192h-.1M145.5 192h.1M145.5 192h-.1M145.6 192h.1M145.6 192h-.1"/>
<path d="M145.7 192h.1M145.7 192h-.1M145.8 192h.1M145.8 192h-.1M145.9 192h.1M145.9 192h-.1M146 192h.1M146 192h-.1M146.1 192h.1M146.1 192h-.1M146.2 192h.1M146.2 192h-.1"/>
<path d="M146.3 192h.1M146.3 192h-.1M146.4 192h.1M146.4 192h-.1M146.5 192h.1M146.5 192h-.1M146.6 192h.1M146.6 192h-.1M146.7 195.9v-3.9M150 192v-55M150 180.2v.2M150 180.4v.1"/>
<path d="M150 180.5v.2M150 180.7v.1M150 180.8v.2M150 181v.1M150 181.1v.1M150 181.2v.1M150 181.3h.1M150 181.3v.1M150 181.4v.1M150 181.5h.1M150 181.5h3.9M150 181.5v-.1"/>
<path d="M150 181.4v-.1M150 181.3v-.1M150 181.2v-.1M150 181.1v-.1M150 181v-.2M150 180.8v-.1M150 180.7v-.2M150 180.5v-.1M150 180.4v-.2M150 180.2v-.2M154 195.9v-7.8M158.3 195.9v-7.8"/>
<path d="M161.7 195.9v-7.8"/>
</g>
<g fill="none" stroke="#16181d" stroke-width=".19">
<path d="M41 55v-12h29v72h-29v-12M70 55h-33v48h33M37 131h33v65h-33zM46.8 149.2a6 6 0 0 1 6.5-1.2 6 6 0 0 1 3.7 5.5v22a6 6 0 0 1-6 6 6 6 0 0 1-6-6v-22a6 6 0 0 1 1.8-4.3zM70 188h-29v8M106 188h-12v8h72v-8h-12M106 188v-57h48v57"/>
<circle cx="51" cy="49" r="1.7"/>
<circle cx="51" cy="64" r="1.4"/>
<circle cx="51" cy="94" r="1.4"/>
<circle cx="51" cy="109" r="1.7"/>
<circle cx="122.2" cy="159.6" r="1.6"/>
<circle cx="137.7" cy="159.6" r="1.6"/>
<circle cx="114.5" cy="173" r="1.6"/>
<circle cx="130" cy="166" r="6.5"/>
<circle cx="145.5" cy="173" r="1.6"/>
<circle cx="122.2" cy="186.4" r="1.6"/>
<circle cx="137.7" cy="186.4" r="1.6"/>
</g>
<g fill="none" stroke="#1f4fa3" stroke-width=".16">
<path d="M37 18.3v4.2M37.2 19.5h32.6M70 18.3v4.2M12.3 43h4.2M13.5 43.2v71.6M35.5 55h1.5M37 41.5v1.5h-1.5M41 41.5v1.5M70 41.5v1.5M12.3 115h4.2M35.5 115h1.5M35.5 103h1.5"/>
<path d="M12.3 131h4.2M13.5 131.2v64.6M35.5 131h1.5M94 129.5v1.5M106 129.5v1.5M154 129.5v1.5M166 129.5v1.5M12.3 196h4.2M35.5 196h1.5M35.5 188h1.5"/>
</g>
<g fill="#1f4fa3" stroke="#1f4fa3" stroke-width=".16">
<path d="M69.1 19.1l.7 .4-.7 .4z"/>
<path d="M37.2 19.5l.7-.4v.8z"/>
<path d="M13.5 43.2l.4 .7h-.8z"/>
<path d="M13.1 114.1h.8l-.4 .7z"/>
<path d="M13.5 131.2l.4 .7h-.8z"/>
<path d="M13.1 195.1h.8l-.4 .7z"/>
</g>
<g fill="none" stroke="#16181d" stroke-width=".16">
<path d="M199 6v198M248.3 17.2v.2M248.3 17.2h.1M248.3 17.1v.1M248.3 17.1h.1M248.3 17.2v.1M248.3 17v.1M248.3 17.3h.1M248.3 17h.1M248.4 17.3l.3 .2M248.4 17h-.1M248.4 16.9v.1"/>
<path d="M248.4 16.9h.1M248.6 16.8l-.2 .1M248.6 16.8h.1M248.7 17.5h.1M248.7 17.5l.7 .1M248.9 16.7l-.3 .1M249 16.7h-.1M249 16.7l.5 .1M249.4 17.6h.1M249.5 16.8h.1M249.5 16.8l.3 .2M249.6 17.5l-.2 .1"/>
<path d="M249.6 17.5h.1M249.8 17h.1M249.8 17v.1M249.8 17.3l-.2 .2M249.8 17.1h.1M249.8 17.3h.1M249.8 17.2v.1M249.8 17.2h.1M249.8 17.1v.1M249.8 17.2v.2M260 19.4l-12.9-7.4-18.6 10.8M260 19.4l-18.7 10.8"/>
<path d="M260 19.4v25.6M228.5 22.8v27.4M228.5 22.8l12.8 7.4M232.3 33.1a1.63 1.63 0 0 0-.7 1.5v9.9a4.7 4.7 0 0 0 3.2 4.4l.8-.2M232.3 33.1a2.48 2.48 0 0 1 2.8 1.2 5.1 5.1 0 0 1 1.2 3v9.9a1.63 1.63 0 0 1-.7 1.5M232.6 32.9l-.3 .2M233.3 32.9l-.1 .8v9.9a4.8 4.8 0 0 0 3.1 4.3M236.7 23.9v.2M236.7 23.9h.1M236.7 23.8v.1M236.7 23.9v.1M236.7 23.8h.1"/>
<path d="M236.7 24h.1M236.7 24v.1M236.7 24.1h.1M236.8 24.1h.1M236.8 24.1l.2 .1M236.9 23.6l-.2 .2M236.9 23.5v.1M237 24.2v.1M237 24.3h.6M237.1 23.5h-.2M237.1 23.5h.1M237.1 23.5h.7"/>
<path d="M237.6 24.3h.1M237.8 23.5h.1M237.8 23.5l.4 .2M238.1 24.1l-.5 .2M238.1 24.1h.1M238.1 24v.1M238.2 23.7v.1M238.2 24h-.1M238.2 23.8h.1M238.2 24h.1M238.2 23.8v.1M238.2 23.9v.1"/>
<path d="M238.2 23.9h.1M241.3 30.2v25.5M247 39.7v.1M247 39.8v.1M247 40l.2 .1M247 39.9h.1M247 39.9l.1 .1M247.1 40h.1M247.6 38.7l-.4 .4-.2 .6M247.6 38.6v.1M247.7 38.6h-.1M247.7 38.6h.1"/>
<path d="M247.8 38.5l-.1 .1M247.9 38.5h-.1M247.9 38.5h.1M247.9 38.5l.2 .1M248 38.5v.1M248 38.6h.1M248.1 38.6l.1 .1M248.2 38.7h.1M248.2 38.7v.1M248.2 38.8v.1M248.2 38.9h.1M248.2 38.9l-.1 .6-.5 .6"/>
<path d="M250.1 37.9l1.1 .9M251.2 37.3a5.2 5.2 0 0 1-3.1 5.2M252.1 37.2l.3 .2M252.4 37.4a2.41 2.41 0 0 0-2.7 1 5.7 5.7 0 0 0-1.6 3.3M252.4 37.4a2.5 2.5 0 0 1 .5 2.9 4.6 4.6 0 0 1-3.4 3.4l-.7-.1M253 36.5l.2 .1M253 36.3v.1M253 36.4l.2 .2M253.2 36.6h.1M253.3 36.6v.1M253.3 36.7h.1M253.3 35.4l-.2 .4-.1 .5"/>
<path d="M253.4 35.4h-.1M253.5 36.6l-.1 .1M253.5 35.3l-.1 .1M253.5 36.6h.1M253.5 35.3h.1M253.7 36.5l-.2 .1M253.8 36.5h-.1M253.9 35.1l-.4 .2M253.9 35.1h.1M253.9 35l.2 .1M254 35.1h.1M254.1 35.1h.1"/>
<path d="M254.1 35.1l.1 .1M254.2 35.2h.1M254.2 35.2l.1 .3M254.3 35.6l-.2 .5-.3 .4M254.3 35.5v.1M256.3 39.8l-.3 .6M256.3 39.8h.1M256.5 39.5l-.2 .3M256.6 39.5h-.1M256.8 39.3l-.2 .2M256.9 39.3h-.1M256.9 39.3l.2 .1"/>
<path d="M256.9 39.3h.1M257 39.3l.1 .1M257.1 39.4h.1M257.1 39.4l.2 .4-.1 .5-.4 .4-.4 .2M259.9 39.6l4.7 2.7M225.4 51.9v3.6l11.3 6.5M225.4 51.9l11.3 6.5M230 49.2l-4.6 2.7M230 49.2v.1M230 49.2l11.3 6.5M230.7 52.8v.3M230.7 52.8h.1"/>
<path d="M230.7 52.8v.1M230.7 52.9h.1M230.7 52.7v.1M230.7 52.7h.1M230.7 52.9v.1M230.7 53l.1 .1M230.7 52.6v.1M230.7 52.6h.1M230.8 53.1h.1M231 52.4l-.3 .2M231 52.4h.1M231 52.4l.8-.1 .4 .1 .3 .2"/>
<path d="M232.4 53l-.3 .2-.4 .1h-.5l-.4-.2M232.5 53h-.1M232.5 53h.1M232.5 52.6v.1M232.5 52.7h.1M232.5 52.9v.1M232.5 52.7v.1M232.5 52.9h.1M232.5 52.8h.1M232.5 52.8v.3M232.5 52.8v.1M236 48.5l-.4 .2"/>
<path d="M236.3 45.6l-2 1.2M236.7 58.4v3.6M241.3 55.7l-4.6 2.7M244 47.7l.2 .1M244 47.5h.1M244 47.5l.1 .3M244.1 47.8h.1M244.2 47.8v.1M244.2 47.9h.1M244.3 47.9h.1M244.5 46.5l-.4 .4-.1 .6M244.5 47.9h-.2"/>
<path d="M244.5 47.9h.1M244.5 46.5h.1M244.6 47.8l-.1 .1M244.6 46.4l-.1 .1M244.6 47.8h.1M244.6 46.4h.1M244.7 47.7l-.1 .1M244.7 46.3l-.1 .1M244.8 47.7h-.1M244.8 46.3h-.1M244.9 47.6l-.1 .1M244.9 46.3h-.1"/>
<path d="M244.9 47.6h.1M244.9 46.3h.1M244.9 46.3h.2M245 46.3h.1M245.1 46.3h.1M245.1 46.3v.1M245.1 46.4h.1M245.1 46.4l.1 .1M245.2 46.5h.1M245.2 46.5v.1M245.2 46.6h.1M245.2 46.6l-.1 .5-.2 .5"/>
<path d="M247 52l.2 .1M247.1 52h.1M247.1 52v.1M247.1 40v.1M247.1 52.1h.1M247.1 40.1h.1M247.2 52.1h.1M247.2 40.1h.1M247.2 52.1l.1 .1M247.3 52.2h.1M247.3 40.1h.1M247.4 52.2h-.1"/>
<path d="M247.4 40.1h-.1M247.4 52.2h.1M247.4 40.1h.1M247.6 40.1h-.2M247.6 40.1h.1M247.7 52l-.3 .2M247.7 52h.1M247.8 50.6l-.3 .2-.3 .4-.2 .4 .1 .4M247.8 51.9l-.1 .1M247.9 51.9h-.1M247.9 50.6h-.1M247.9 50.5l.2 .1"/>
<path d="M247.9 50.6h.1M248 50.6h.1M248.1 50.6h.1M248.1 50.6l.1 .4M248.1 41.7a1.93 1.93 0 0 0 .7 1.9M248.1 41.7l.8 .5M248.2 51l-.1 .5-.2 .4M248.2 51h.1M248.5 43.3l.3 .3M253 48.2v.2M253 48.2h.1M253 48.6l.2 .1"/>
<path d="M253 48.4l.1 .1M253.1 48.5h.1M253.1 48.5l.1 .2M253.2 48.7h.1M253.3 47.5l-.3 .7M253.3 48.7h.1M253.3 47.5h.1M253.5 48.7h-.1M253.5 48.7h.1M253.6 47.2l-.3 .3M253.6 48.6l-.1 .1M253.6 48.6h.1"/>
<path d="M253.6 47.2h.1M253.7 47.1l-.1 .1M253.8 47.1h-.1M253.9 47l.2 .1M253.9 47.1h-.1M253.9 47.1h.1M254 47.1h.1M254.1 47.1h.1M254.1 47.1v.1M254.1 47.2h.1M254.2 47.2h.1M254.2 47.2v.1"/>
<path d="M254.2 47.3h.1M254.2 47.3v.1M254.2 47.4h.1M254.3 47.4l-.2 .7-.5 .5M256 40.8l.2 .1M256 40.5l.1 .3M256 40.4v.1M256.1 40.8h.1M256.1 40.8l.1 .1M256.2 40.9h.1M256.3 40.9h.1M256.4 40.9h.1"/>
<path d="M259.8 44.9l.2 .1M264.6 42.3v3.6l-27.9 16.1M264.6 42.3l-4.6 2.7M199 65h92M199 177h92M199 195h92M259 195v9"/>
</g>
<g fill="none" stroke="#e08a00" stroke-width=".25">
<circle cx="51" cy="49" r="1.7"/>
<circle cx="51" cy="64" r="1.7"/>
<circle cx="51" cy="94" r="1.7"/>
<circle cx="51" cy="109" r="1.7"/>
</g>
<path d="M48.7 49h4.6M51 46.7v4.6M48.7 64h4.6M51 61.7v4.6M48.7 94h4.6M51 91.7v4.6M48.7 109h4.6M51 106.7v4.6" fill="none" stroke="#e08a00" stroke-width=".16"/>
<g fill="none" stroke="#d1495b" stroke-width=".25">
<circle cx="51" cy="64" r="1.4"/>
<circle cx="51" cy="94" r="1.4"/>
</g>
<path d="M49 64h4M51 62v4M49 94h4M51 92v4" fill="none" stroke="#d1495b" stroke-width=".16"/>
<g fill="none" stroke="#1b9e77" stroke-width=".25">
<circle cx="122.2" cy="159.6" r="1.6"/>
<circle cx="137.7" cy="159.6" r="1.6"/>
<circle cx="114.5" cy="173" r="1.6"/>
<circle cx="145.5" cy="173" r="1.6"/>
<circle cx="122.2" cy="186.4" r="1.6"/>
<circle cx="137.7" cy="186.4" r="1.6"/>
</g>
<path d="M120.1 159.6h4.4M122.2 157.4v4.4M135.5 159.6h4.4M137.8 157.4v4.4M112.3 173h4.4M114.5 170.8v4.4M143.3 173h4.4M145.5 170.8v4.4M120.1 186.4h4.4M122.2 184.2v4.4M135.5 186.4h4.4M137.8 184.2v4.4" fill="none" stroke="#1b9e77" stroke-width=".16"/>
<circle cx="130" cy="166" r="6.5" fill="none" stroke="#7b5ea7" stroke-width=".25"/>
<path d="M130 158.9v14.2M122.9 166h14.2" fill="none" stroke="#7b5ea7" stroke-width=".16"/>
<text font-size="3.9" fill="#16181d" x="202" y="169.9">motor_bracket_left</text>
<g font-size="2.5" fill="#16181d">
<text x="202" y="200.4">Scale 1:1</text>
<text x="214" y="200.4">(A4)</text>
<text x="262" y="200.4">Sheet 7 / 30</text>
</g>
<g font-size="2.3" fill="#1f4fa3">
<text x="52" y="17.9">33</text>
<text x="11.9" y="80.4" transform="rotate(-90 11.9 80.4)">72</text>
<text x="11.9" y="165" transform="rotate(-90 11.9 165)">65</text>
</g>
<g font-size="2.3" fill="#16181d">
<text x="202" y="181.3">Quantity: 1</text>
<text x="231" y="181.3">Overall: 33 x 72 x 65 mm</text>
</g>
<g font-size="2" fill="#8a8f98">
<text x="202" y="174.7">Wheeled Humanoid v2</text>
<text x="224.9" y="174.7">|</text>
<text x="227.2" y="174.7">3D print, PLA</text>
</g>
<g font-size="1.9" fill="#16181d">
<text x="202" y="68.7">HOLES</text>
<text x="202" y="185.7">Volume 42.7 cm3</text>
<text x="219.3" y="185.7">|</text>
<text x="221.6" y="185.7">about 41 g printed (each)</text>
</g>
<g font-size="1.8" fill="#8a8f98">
<text x="202" y="10.1">3D VIEW (not to scale)</text>
<text x="37" y="118.8">TOP VIEW (as mounted on the robot, seen from above)</text>
<text x="37" y="199.8">FRONT VIEW (seen from the front of the robot)</text>
<text x="94" y="199.8">SIDE VIEW (seen from the robot's left)</text>
</g>
<g font-size="1.8" fill="#16181d">
<text x="205.4" y="72.9">2 x dia 2.8</text>
<text x="205.4" y="76.5">1 x dia 13</text>
<text x="235.4" y="72.9">6 x dia 3.2</text>
<text x="265.4" y="72.9">4 x dia 3.4</text>
</g>
<g font-size="1.7" fill="#8a8f98">
<text x="202" y="189.6">Files: print/motor_bracket_left.stl</text>
<text x="229.6" y="189.6">step_parts/motor_bracket_left.step</text>
</g>
<g font-size="1.6" fill="#16181d">
<text x="202" y="81">Radii (corners, fillets, slot ends): R6 x2</text>
<text x="202" y="87.8">top</text>
<text x="213" y="87.8">X 14</text>
<text x="224" y="87.8">Y 21</text>
<text x="235" y="87.8">2.8</text>
<text x="202" y="90.3">top</text>
<text x="202" y="92.7">top</text>
<text x="202" y="95.2">top</text>
<text x="213" y="90.3">X 14</text>
<text x="213" y="92.7">X 14</text>
<text x="213" y="95.2">X 14</text>
<text x="224" y="90.3">Y 51</text>
<text x="224" y="92.7">Y 6</text>
<text x="224" y="95.2">Y 21</text>
<text x="235" y="90.3">2.8</text>
<text x="235" y="92.7">3.4</text>
<text x="235" y="95.2">3.4</text>
<text x="202" y="97.6">top</text>
<text x="202" y="100.1">top</text>
<text x="213" y="97.6">X 14</text>
<text x="213" y="100.1">X 14</text>
<text x="224" y="97.6">Y 51</text>
<text x="224" y="100.1">Y 66</text>
<text x="235" y="97.6">3.4</text>
<text x="235" y="100.1">3.4</text>
<text x="202" y="102.5">side</text>
<text x="202" y="105">side</text>
<text x="202" y="107.4">side</text>
<text x="213" y="102.5">Y 20.5</text>
<text x="213" y="105">Y 28.2</text>
<text x="213" y="107.4">Y 28.2</text>
<text x="224" y="102.5">Z 23</text>
<text x="224" y="105">Z 9.6</text>
<text x="224" y="107.4">Z 36.4</text>
<text x="235" y="102.5">3.2</text>
<text x="235" y="105">3.2</text>
<text x="235" y="107.4">3.2</text>
<text x="202" y="109.9">side</text>
<text x="202" y="112.3">side</text>
<text x="213" y="109.9">Y 43.8</text>
<text x="213" y="112.3">Y 43.8</text>
<text x="224" y="109.9">Z 9.6</text>
<text x="224" y="112.3">Z 36.4</text>
<text x="235" y="109.9">3.2</text>
<text x="235" y="112.3">3.2</text>
<text x="202" y="114.8">side</text>
<text x="202" y="117.2">side</text>
<text x="213" y="114.8">Y 51.5</text>
<text x="213" y="117.2">Y 36</text>
<text x="224" y="114.8">Z 23</text>
<text x="224" y="117.2">Z 30</text>
<text x="235" y="114.8">3.2</text>
<text x="235" y="117.2">13</text>
</g>
<g font-size="1.6" fill="#8a8f98">
<text x="202" y="85.4">view</text>
<text x="213" y="85.4">pos 1</text>
<text x="224" y="85.4">pos 2</text>
<text x="235" y="85.4">dia</text>
</g>
<g font-size="1.5" fill="#1f4fa3">
<text x="37.6" y="41.1" transform="rotate(-90 37.6 41.1)">0</text>
<text x="41.6" y="41.1" transform="rotate(-90 41.6 41.1)">4</text>
<text x="70.6" y="41.1" transform="rotate(-90 70.6 41.1)">33</text>
<text x="33.3" y="43.6">72</text>
<text x="33.2" y="55.6">60</text>
<text x="33.6" y="103.6">12</text>
<text x="34.1" y="115.6">0</text>
<text x="33.2" y="131.6">65</text>
<text x="94.6" y="129.1" transform="rotate(-90 94.6 129.1)">0</text>
<text x="106.6" y="129.1" transform="rotate(-90 106.6 129.1)">12</text>
<text x="154.6" y="129.1" transform="rotate(-90 154.6 129.1)">60</text>
<text x="166.6" y="129.1" transform="rotate(-90 166.6 129.1)">72</text>
<text x="34.2" y="188.6">8</text>
<text x="34.1" y="196.6">0</text>
</g>
<text font-size="1.5" fill="#8a8f98" x="202" y="193.3">Dimensions in mm from the lower-left corner of each view (datum 0). Third angle. Print as in the STL.</text>
</svg>
